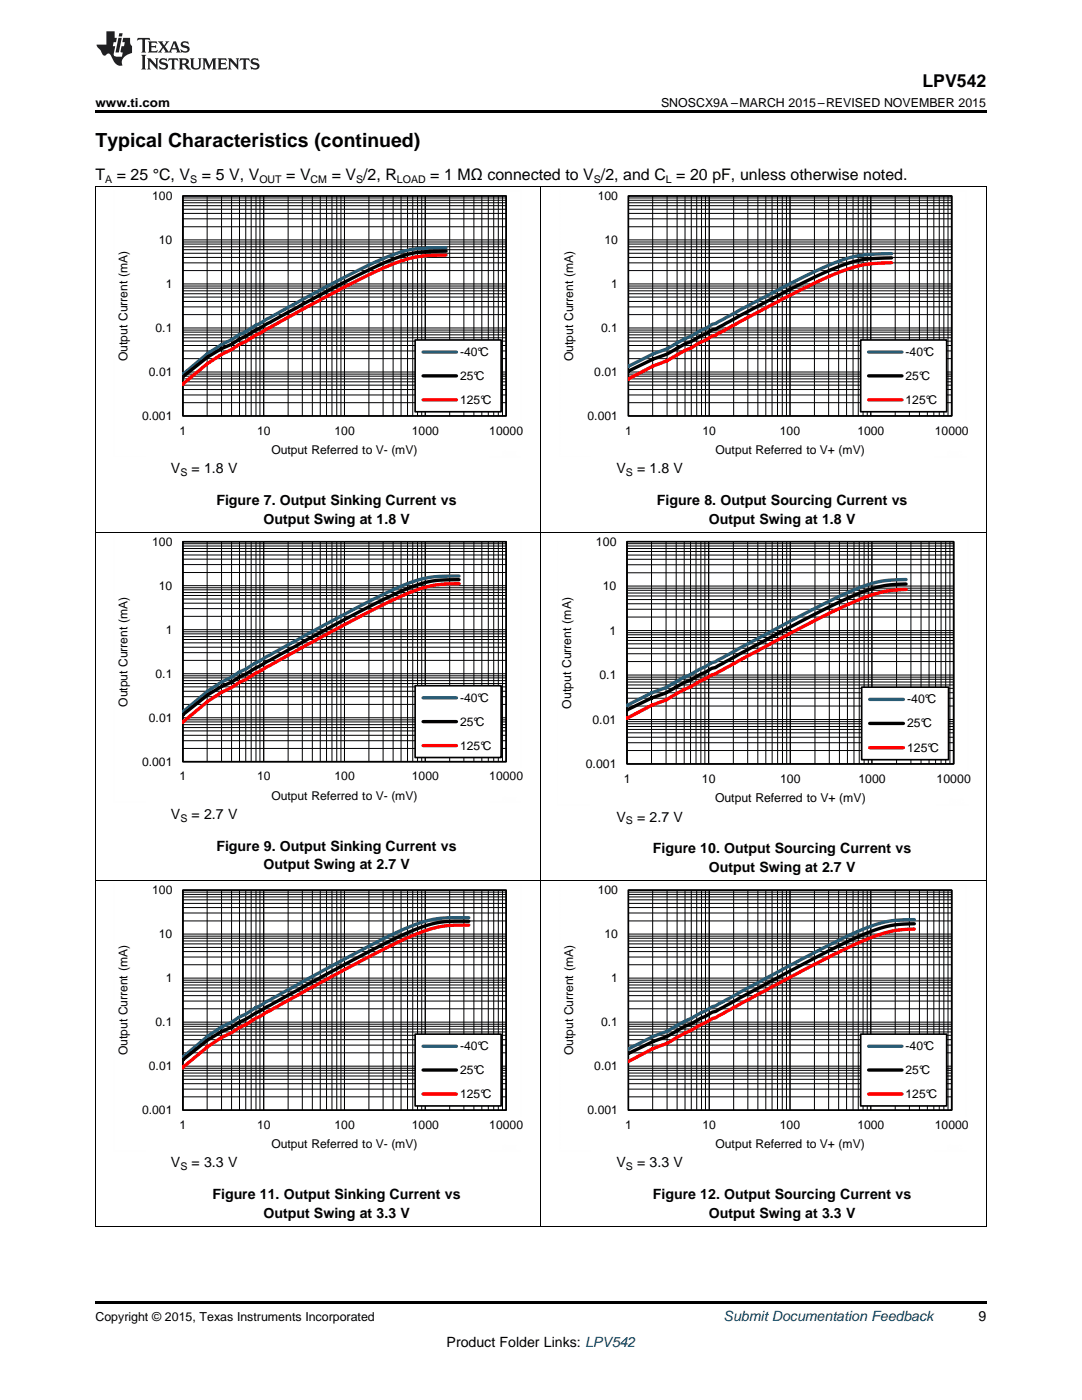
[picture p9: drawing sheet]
<svg xmlns="http://www.w3.org/2000/svg" width="216mm" height="279mm" viewBox="0 0 216 279" stroke-linecap="round" stroke-linejoin="round" font-family="sans-serif">
<path d="M19 244.8h.2zM196.7 244.8h.1zM19 259.7h177.8v.5h-177.8z" fill="#000"/>
<g fill="none" stroke="#000" stroke-width=".2">
<path d="M19.1 175.8v69M36.5 179.6h64.5M36.5 179h64.5M36.5 178.5h64.5M36.5 178h64.5M36.5 177.6h64.5v44h-64.5zM41.3 177.6v44M44.2 177.6v44M46.2 177.6v44M47.8 177.6v44M49 177.6v44M50.1 177.6v44"/>
<path d="M51.1 177.6v44M51.9 177.6v44M52.6 177.6v44M57.5 177.6v44M60.3 177.6v44M62.3 177.6v44M63.9 177.6v44M65.2 177.6v44M66.2 177.6v44M67.2 177.6v44M68 177.6v44M68.7 177.6v44"/>
<path d="M73.6 177.6v44M76.4 177.6v44M78.4 177.6v44M80 177.6v44M81.3 177.6v44M82.4 177.6v44M83.3 177.6v44M84.1 177.6v44M84.9 177.6v44M89.7 177.6v44M92.6 177.6v44M94.6 177.6v44"/>
<path d="M96.1 177.6v44M97.4 177.6v44M98.5 177.6v44M99.4 177.6v44M100.3 177.6v44M107.9 175.8v69M196.8 175.8v69M36.5 199.8h64.5M36.5 198.7h64.5M36.5 197.8h64.5M36.5 197.2h64.5M36.5 196.6h64.5"/>
<path d="M36.5 196h64.5M36.5 195.6h64.5M36.5 192.5h64.5M36.5 191h64.5M36.5 189.9h64.5M36.5 189.1h64.5M36.5 188.4h64.5M36.5 187.8h64.5M36.5 187.2h64.5M36.5 186.8h64.5M36.5 183.8h64.5M36.5 182.2h64.5"/>
<path d="M36.5 181.1h64.5M36.5 180.3h64.5M36.5 195.2h64.5M36.5 186.4h64.5M36.5 218.9h64.5M36.5 217.4h64.5M36.5 216.3h64.5M36.5 215.4h64.5M36.5 214.7h64.5M36.5 214.2h64.5M36.5 213.6h64.5M36.5 213.2h64.5"/>
<path d="M36.5 210.1h64.5M36.5 208.6h64.5M36.5 207.5h64.5M36.5 206.6h64.5M36.5 205.9h64.5M36.5 205.4h64.5M36.5 204.8h64.5M36.5 204.4h64.5M36.5 201.3h64.5M36.5 212.8h64.5M36.5 204h64.5M19 244.7h177.8"/>
</g>
<path d="M36.5 177.6h64.5v43.9h-64.5z" fill="none" stroke="#000" stroke-width=".33"/>
<path d="M93.5 183.2h-4.9l-3 .5-3.7 1.2-5 2.3-15.3 8.1-10.5 5.8-4.9 2.9-2 1-2.8 1.8-4.9 4.1v.2" fill="none" stroke="#295c75" stroke-width=".67"/>
<path d="M93.5 183.9h-4.3l-2.8 .4-3.4 1.2-4.6 2-16.8 8.9-13.8 7.6-1.6 1-2 .9-2.8 1.7-4.9 4" fill="none" stroke="#000" stroke-width=".67"/>
<path d="M93.5 184.6l-4.3 .1-3 .6-4.1 1.5-5.4 2.6-15.5 8.2-10.1 5.6-2.1 1.3-1.2 .6-1.6 1-2 1-2.8 1.8-4.9 4.2" fill="none" stroke="#f00" stroke-width=".67"/>
<path d="M82.8 206.4h17.2v14.3h-17.2z" fill-rule="evenodd" fill="#fff"/>
<path d="M125.4 177.6h64.5v43.9h-64.5zM82.8 206.4h17.2v14.3h-17.2z" fill="none" stroke="#000" stroke-width=".33"/>
<path d="M182.4 183.5l-3.2 .1-2.6 .4-2.8 .8-3.7 1.5-9.7 4.9-17.6 9.5-.6 .2-4.3 2.3-1.2 .6-3.6 2-2.8 1.1-4.9 2.5M84.4 208.8h6.7" fill="none" stroke="#295c75" stroke-width=".67"/>
<path d="M182.4 184.4l-3.2 .1-2.4 .4-2.8 .9-3.7 1.5-9.7 4.9-17.8 9.7-.6 .1-4.3 2.3-1.2 .5-3.6 2.1-2.8 1-4.9 2.3M84.4 213.5h6.7" fill="none" stroke="#000" stroke-width=".67"/>
<path d="M182.4 185.4l-3.2 .2-2.4 .5-3 1-3.9 1.7-9.5 4.8-17.6 9.5-.6 .2-4.3 2.3-1.2 .6-3.6 2-2.8 1.1-4.9 2.5M84.4 218.3h6.7" fill="none" stroke="#f00" stroke-width=".67"/>
<path d="M22.7 176.6v53.1M35.2 176.6h68.7M103.9 176.6v46.1M22.7 229.7h6.3M97.6 229.7h6.3" fill="none" stroke="#fefefe" stroke-width=".2" stroke-dasharray=".4 .1" stroke-linecap="butt"/>
<g fill="none" stroke="#000" stroke-width=".2">
<path d="M125.4 179.6h64.5M125.4 179h64.5M125.4 178.5h64.5M125.4 178h64.5M125.4 177.6h64.5v44h-64.5zM130.2 177.6v44M133.1 177.6v44M135.1 177.6v44M136.7 177.6v44M137.9 177.6v44M139 177.6v44M140 177.6v44"/>
<path d="M140.8 177.6v44M141.5 177.6v44M146.4 177.6v44M149.2 177.6v44M151.2 177.6v44M152.8 177.6v44M154.1 177.6v44M155.1 177.6v44M156.1 177.6v44M156.9 177.6v44M157.6 177.6v44M162.5 177.6v44"/>
<path d="M165.3 177.6v44M167.3 177.6v44M168.9 177.6v44M170.2 177.6v44M171.3 177.6v44M172.2 177.6v44M173 177.6v44M173.8 177.6v44M178.6 177.6v44M181.5 177.6v44M183.5 177.6v44M185 177.6v44"/>
<path d="M186.3 177.6v44M187.4 177.6v44M188.3 177.6v44M189.2 177.6v44M125.4 199.8h64.5M125.4 198.7h64.5M125.4 197.8h64.5M125.4 197.2h64.5M125.4 196.6h64.5M125.4 196h64.5M125.4 195.6h64.5M125.4 192.5h64.5"/>
<path d="M125.4 191h64.5M125.4 189.9h64.5M125.4 189.1h64.5M125.4 188.4h64.5M125.4 187.8h64.5M125.4 187.2h64.5M125.4 186.8h64.5M125.4 183.8h64.5M125.4 182.2h64.5M125.4 181.1h64.5M125.4 180.3h64.5M125.4 195.2h64.5"/>
<path d="M125.4 186.4h64.5M125.4 218.9h64.5M125.4 217.4h64.5M125.4 216.3h64.5M125.4 215.4h64.5M125.4 214.7h64.5M125.4 214.2h64.5M125.4 213.6h64.5M125.4 213.2h64.5M125.4 210.1h64.5M125.4 208.6h64.5M125.4 207.5h64.5"/>
<path d="M125.4 206.6h64.5M125.4 205.9h64.5M125.4 205.4h64.5M125.4 204.8h64.5M125.4 204.4h64.5M125.4 201.3h64.5M125.4 212.8h64.5M125.4 204h64.5"/>
</g>
<path d="M171.7 206.4h17.2v14.3h-17.2z" fill-rule="evenodd" fill="#fff"/>
<path d="M171.7 206.4h17.2v14.3h-17.2z" fill="none" stroke="#000" stroke-width=".33"/>
<path d="M180.8 115.7l-3.5 .1-2.4 .4-2.8 .9-3.5 1.4-8.1 4-17.8 9.6-.6 .1-4.3 2.4-1.3 .6-3.6 2-2.9 1.1-4.9 2.5M173.3 208.8h6.7" fill="none" stroke="#295c75" stroke-width=".67"/>
<path d="M180.8 116.6l-3.3 .1-2.2 .4-2.6 .8-3.3 1.4-8.9 4.4-17.8 9.5-.6 .2-4.3 2.3-2.3 1.1a19.4 19.4 0 0 1-5.5 2.5l-4.9 2.4M173.3 213.5h6.7" fill="none" stroke="#000" stroke-width=".67"/>
<path d="M180.8 117.6l-3.3 .3-2.4 .5-2.8 .9-4.2 1.8-11.5 5.9-13.9 7.5-.6 .2-4.3 2.4-1.3 .5-3.6 2.1-2.9 1.1-4.9 2.5M173.3 218.3h6.7" fill="none" stroke="#f00" stroke-width=".67"/>
<path d="M111.6 176.6v53.1M124.1 176.6h68.7M192.8 176.6v46.1M111.6 229.7h6.3M186.5 229.7h6.3" fill="none" stroke="#fefefe" stroke-width=".2" stroke-dasharray=".4 .1" stroke-linecap="butt"/>
<g fill="none" stroke="#000" stroke-width=".2">
<path d="M19.1 106.3v69.5M107.9 106.3v69.5M125.1 119.7h65.2M125.1 118.9h65.2M125.1 118.3h65.2M125.1 117.8h65.2M125.1 117.4h65.2M125.1 114.3h65.2M125.1 112.7h65.2M125.1 111.6h65.2M125.1 110.8h65.2M125.1 110.1h65.2"/>
<path d="M125.1 109.5h65.2M125.1 109h65.2M125.1 108.5h65.2M125.1 108.1h65.2v44.4h-65.2zM125.1 117h65.2M130 108.1v44.4M132.9 108.1v44.4M134.9 108.1v44.4M136.5 108.1v44.4M137.8 108.1v44.4M138.9 108.1v44.4M139.8 108.1v44.4"/>
<path d="M140.6 108.1v44.4M141.4 108.1v44.4M146.3 108.1v44.4M149.2 108.1v44.4M151.2 108.1v44.4M152.8 108.1v44.4M154.1 108.1v44.4M155.2 108.1v44.4M156.1 108.1v44.4M157 108.1v44.4M157.7 108.1v44.4M162.6 108.1v44.4"/>
<path d="M165.5 108.1v44.4M167.5 108.1v44.4M169.1 108.1v44.4M170.4 108.1v44.4M171.5 108.1v44.4M172.4 108.1v44.4M173.3 108.1v44.4M174 108.1v44.4M178.9 108.1v44.4M181.8 108.1v44.4M183.8 108.1v44.4M185.4 108.1v44.4"/>
<path d="M186.7 108.1v44.4M187.8 108.1v44.4M188.7 108.1v44.4M189.5 108.1v44.4M196.8 106.3v69.5M125.1 139.3h65.2M125.1 138.3h65.2M125.1 137.4h65.2M125.1 136.7h65.2M125.1 136.1h65.2M125.1 135.6h65.2M125.1 135.1h65.2"/>
<path d="M125.1 132h65.2M125.1 130.5h65.2M125.1 129.4h65.2M125.1 128.5h65.2M125.1 127.8h65.2M125.1 127.2h65.2M125.1 126.7h65.2M125.1 126.3h65.2M125.1 123.1h65.2M125.1 121.6h65.2M125.1 120.5h65.2M125.1 134.7h65.2"/>
<path d="M125.1 125.8h65.2M125.1 149.8h65.2M125.1 148.2h65.2M125.1 147.1h65.2M125.1 146.2h65.2M125.1 145.6h65.2M125.1 145h65.2M125.1 144.4h65.2M125.1 144h65.2M125.1 140.9h65.2M125.1 143.6h65.2M19 175.7h177.8"/>
</g>
<path d="M125.1 108.1h65.2v44.4h-65.2z" fill="none" stroke="#000" stroke-width=".34"/>
<path d="M171.9 137.1h17.4v14.5h-17.4z" fill-rule="evenodd" fill="#fff"/>
<path d="M171.9 137.1h17.4v14.5h-17.4z" fill="none" stroke="#000" stroke-width=".34"/>
<path d="M91.6 115l-4.5 .1-3.1 .5-3.4 1.2-5.4 2.5-13.6 7.1-10.5 5.8-4.9 3-2 .9-2.8 1.9-4.9 4.2M173.5 139.6h6.8" fill="none" stroke="#295c75" stroke-width=".67"/>
<path d="M91.6 115.7l-4.1 .1-2.8 .5-3.5 1.2-4.5 2.1-15.1 7.9-13.8 7.6-1.6 1-2 .9-2.8 1.7-4.9 4M173.5 144.4h6.8" fill="none" stroke="#000" stroke-width=".67"/>
<path d="M91.6 116.5l-4.1 .2-3 .6-4.1 1.6-5.6 2.6-13 6.9-10.7 5.9-4.9 2.9-2 1-2.8 1.8-4.9 4.2M173.5 149.2h6.8" fill="none" stroke="#f00" stroke-width=".67"/>
<path d="M111.2 107v53.7M123.8 107h69.4M193.2 107v46.7M111.2 160.7h6.4M186.9 160.7h6.3" fill="none" stroke="#fefefe" stroke-width=".2" stroke-dasharray=".4 .1" stroke-linecap="butt"/>
<g fill="none" stroke="#000" stroke-width=".2">
<path d="M36.5 119.5h64.5M36.5 118.8h64.5M36.5 118.3h64.5M36.5 117.7h64.5M36.5 117.3h64.5M36.5 114.3h64.5M36.5 112.7h64.5M36.5 111.6h64.5M36.5 110.8h64.5M36.5 110.1h64.5M36.5 109.5h64.5M36.5 109h64.5"/>
<path d="M36.5 108.5h64.5M36.5 108.1h64.5v43.9h-64.5zM36.5 116.9h64.5M41.3 108.1v43.9M44.2 108.1v43.9M46.2 108.1v43.9M47.8 108.1v43.9M49 108.1v43.9M50.1 108.1v43.9M51.1 108.1v43.9M51.9 108.1v43.9M52.6 108.1v43.9"/>
<path d="M57.5 108.1v43.9M60.3 108.1v43.9M62.3 108.1v43.9M63.9 108.1v43.9M65.2 108.1v43.9M66.2 108.1v43.9M67.2 108.1v43.9M68 108.1v43.9M68.7 108.1v43.9M73.6 108.1v43.9M76.4 108.1v43.9M78.4 108.1v43.9"/>
<path d="M80 108.1v43.9M81.3 108.1v43.9M82.4 108.1v43.9M83.3 108.1v43.9M84.1 108.1v43.9M84.9 108.1v43.9M89.7 108.1v43.9M92.6 108.1v43.9M94.6 108.1v43.9M96.1 108.1v43.9M97.4 108.1v43.9M98.5 108.1v43.9"/>
<path d="M99.4 108.1v43.9M100.3 108.1v43.9M36.5 139h64.5M36.5 138h64.5M36.5 137.1h64.5M36.5 136.4h64.5M36.5 135.8h64.5M36.5 135.3h64.5M36.5 134.9h64.5M36.5 131.8h64.5M36.5 130.3h64.5M36.5 129.2h64.5"/>
<path d="M36.5 128.3h64.5M36.5 127.6h64.5M36.5 127h64.5M36.5 126.5h64.5M36.5 126.1h64.5M36.5 123h64.5M36.5 121.5h64.5M36.5 120.4h64.5M36.5 134.5h64.5M36.5 125.7h64.5M36.5 149.4h64.5M36.5 147.8h64.5"/>
<path d="M36.5 146.7h64.5M36.5 145.9h64.5M36.5 145.2h64.5M36.5 144.6h64.5M36.5 144.1h64.5M36.5 143.7h64.5M36.5 140.6h64.5M36.5 143.2h64.5"/>
</g>
<path d="M36.5 108.1h64.5v43.9h-64.5z" fill="none" stroke="#000" stroke-width=".33"/>
<path d="M82.8 136.9h17.2v14.3h-17.2z" fill-rule="evenodd" fill="#fff"/>
<path d="M36.5 39.1h64.5v43.9h-64.5zM82.8 136.9h17.2v14.3h-17.2z" fill="none" stroke="#000" stroke-width=".33"/>
<path d="M89 49.4l-5 .2-2.8 .4-3.2 1-4.5 2-11.9 6.1-10.5 5.8-4.9 2.9-2 1-2.8 1.8-4.9 4.1M84.4 139.3h6.7" fill="none" stroke="#295c75" stroke-width=".67"/>
<path d="M89 50.1l-4.7 .2-2.9 .4-3.4 1.2-4.3 1.9-12.1 6.3-13.8 7.6-1.6 1-2 .9-2.8 1.7-4.9 4M84.4 144h6.7" fill="none" stroke="#000" stroke-width=".67"/>
<path d="M89 50.9l-4.5 .2-2.8 .5-3.5 1.2-5 2.2-12 6.3-10.1 5.6-4.9 2.9-2 .9-2.8 1.9-4.9 4.1M84.4 148.8h6.7" fill="none" stroke="#f00" stroke-width=".67"/>
<path d="M22.7 107v53.2M35.2 107h68.7M103.9 107v46.2M22.7 160.1h6.3M97.6 160.1h6.3" fill="none" stroke="#fefefe" stroke-width=".2" stroke-dasharray=".4 .1" stroke-linecap="butt"/>
<g fill="none" stroke="#000" stroke-width=".2">
<path d="M19.1 37.2v69.1M36.5 40h64.5M36.5 39.5h64.5M36.5 39.1h64.5v43.9h-64.5zM41.3 39.1v43.9M44.2 39.1v43.9M46.2 39.1v43.9M47.8 39.1v43.9M49 39.1v43.9M50.1 39.1v43.9M51.1 39.1v43.9M51.9 39.1v43.9"/>
<path d="M52.6 39.1v43.9M57.5 39.1v43.9M60.3 39.1v43.9M62.3 39.1v43.9M63.9 39.1v43.9M65.2 39.1v43.9M66.2 39.1v43.9M67.2 39.1v43.9M68 39.1v43.9M68.7 39.1v43.9M73.6 39.1v43.9M76.4 39.1v43.9"/>
<path d="M78.4 39.1v43.9M80 39.1v43.9M81.3 39.1v43.9M82.4 39.1v43.9M83.3 39.1v43.9M84.1 39.1v43.9M84.9 39.1v43.9M89.7 39.1v43.9M92.6 39.1v43.9M94.6 39.1v43.9M96.1 39.1v43.9M97.4 39.1v43.9"/>
<path d="M98.5 39.1v43.9M99.4 39.1v43.9M100.3 39.1v43.9M107.9 37.2v69.1M196.8 37.2v69.1M36.5 59.3h64.5M36.5 58.6h64.5M36.5 58h64.5M36.5 57.5h64.5M36.5 57.1h64.5M36.5 54h64.5M36.5 52.5h64.5"/>
<path d="M36.5 51.4h64.5M36.5 50.5h64.5M36.5 49.8h64.5M36.5 49.3h64.5M36.5 48.7h64.5M36.5 48.3h64.5M36.5 45.3h64.5M36.5 43.7h64.5M36.5 42.6h64.5M36.5 41.8h64.5M36.5 41h64.5M36.5 40.5h64.5"/>
<path d="M36.5 56.7h64.5M36.5 47.9h64.5M36.5 78.8h64.5M36.5 77.7h64.5M36.5 76.9h64.5M36.5 76.2h64.5M36.5 75.6h64.5M36.5 75.1h64.5M36.5 74.7h64.5M36.5 71.6h64.5M36.5 70h64.5M36.5 69h64.5"/>
<path d="M36.5 68.1h64.5M36.5 67.4h64.5M36.5 66.8h64.5M36.5 66.3h64.5M36.5 65.9h64.5M36.5 62.8h64.5M36.5 61.2h64.5M36.5 60.2h64.5M36.5 74.2h64.5M36.5 65.5h64.5M36.5 80.4h64.5M19 106.2h177.8"/>
</g>
<path d="M82.8 67.8h17.2v14.4h-17.2z" fill-rule="evenodd" fill="#fff"/>
<path d="M125.4 39.1h64.5v43.9h-64.5zM82.8 67.8h17.2v14.4h-17.2z" fill="none" stroke="#000" stroke-width=".33"/>
<path d="M177.9 50.6l-4.3 .2-2.4 .2-2.6 .7-3.2 1.2-4.8 2.2-5.4 2.8-12.4 6.7-.6 .1-4.3 2.4-1.2 .5-3.6 2-2.8 1.1-4.9 2.4M84.4 70.3h6.7" fill="none" stroke="#295c75" stroke-width=".67"/>
<path d="M177.9 51.5l-3.9 .1-2.4 .3-2.6 .7-3.4 1.3-8.9 4.3-13.9 7.5-.6 .1-4.3 2.3-1.2 .5-3.6 2.1-2.8 1-4.9 2.4M84.4 75h6.7" fill="none" stroke="#000" stroke-width=".67"/>
<path d="M177.9 52.4l-3.7 .2-2.3 .3-2.6 .8-3.7 1.4-10.4 5.1-12.4 6.7-.6 .1-4.3 2.4-1.2 .5-3.6 2.1-2.8 1.1-4.9 2.5M84.4 79.8h6.7" fill="none" stroke="#f00" stroke-width=".67"/>
<path d="M22.7 38v53.2M35.2 38h68.7M103.9 38v46.2M22.7 91.1h6.3M97.6 91.1h6.3" fill="none" stroke="#fefefe" stroke-width=".2" stroke-dasharray=".4 .1" stroke-linecap="butt"/>
<g fill="none" stroke="#000" stroke-width=".2">
<path d="M125.4 40h64.5M125.4 39.5h64.5M125.4 39.1h64.5v43.9h-64.5zM130.2 39.1v43.9M133.1 39.1v43.9M135.1 39.1v43.9M136.7 39.1v43.9M137.9 39.1v43.9M139 39.1v43.9M140 39.1v43.9M140.8 39.1v43.9M141.5 39.1v43.9"/>
<path d="M146.4 39.1v43.9M149.2 39.1v43.9M151.2 39.1v43.9M152.8 39.1v43.9M154.1 39.1v43.9M155.1 39.1v43.9M156.1 39.1v43.9M156.9 39.1v43.9M157.6 39.1v43.9M162.5 39.1v43.9M165.3 39.1v43.9M167.3 39.1v43.9"/>
<path d="M168.9 39.1v43.9M170.2 39.1v43.9M171.3 39.1v43.9M172.2 39.1v43.9M173 39.1v43.9M173.8 39.1v43.9M178.6 39.1v43.9M181.5 39.1v43.9M183.5 39.1v43.9M185 39.1v43.9M186.3 39.1v43.9M187.4 39.1v43.9"/>
<path d="M188.3 39.1v43.9M189.2 39.1v43.9M125.4 59.3h64.5M125.4 58.6h64.5M125.4 58h64.5M125.4 57.5h64.5M125.4 57.1h64.5M125.4 54h64.5M125.4 52.5h64.5M125.4 51.4h64.5M125.4 50.5h64.5M125.4 49.8h64.5"/>
<path d="M125.4 49.3h64.5M125.4 48.7h64.5M125.4 48.3h64.5M125.4 45.3h64.5M125.4 43.7h64.5M125.4 42.6h64.5M125.4 41.8h64.5M125.4 41h64.5M125.4 40.5h64.5M125.4 56.7h64.5M125.4 47.9h64.5M125.4 78.8h64.5"/>
<path d="M125.4 77.7h64.5M125.4 76.9h64.5M125.4 76.2h64.5M125.4 75.6h64.5M125.4 75.1h64.5M125.4 74.7h64.5M125.4 71.6h64.5M125.4 70h64.5M125.4 69h64.5M125.4 68.1h64.5M125.4 67.4h64.5M125.4 66.8h64.5"/>
<path d="M125.4 66.3h64.5M125.4 65.9h64.5M125.4 62.8h64.5M125.4 61.2h64.5M125.4 60.2h64.5M125.4 74.2h64.5M125.4 65.5h64.5M125.4 80.4h64.5"/>
</g>
<path d="M171.7 67.8h17.2v14.4h-17.2z" fill-rule="evenodd" fill="#fff"/>
<path d="M171.7 67.8h17.2v14.4h-17.2z" fill="none" stroke="#000" stroke-width=".33"/>
<path d="M173.3 70.3h6.7" fill="none" stroke="#295c75" stroke-width=".67"/>
<path d="M173.3 75h6.7" fill="none" stroke="#000" stroke-width=".67"/>
<path d="M173.3 79.8h6.7" fill="none" stroke="#f00" stroke-width=".67"/>
<path d="M111.6 38v53.2M124.1 38h68.7M192.8 38v46.2M111.6 91.1h6.3M186.5 91.1h6.3" fill="none" stroke="#fefefe" stroke-width=".2" stroke-dasharray=".4 .1" stroke-linecap="butt"/>
<path d="M19 37.2h177.8" fill="none" stroke="#000" stroke-width=".2"/>
<path d="M19 22h177.8v.5h-177.8z" fill="#000"/>
<g fill="#231f20">
<path d="M27.5 7.6l-.1 .5 .4-.2h.6v.1v2.1l-.2 .4h1l-.3-.4v-2.1l.1-.1h.5l.5 .2-.2-.5zM29.5 8.3l.2 .3v1.5l-.2 .4h1.8l.2-.6a1.04 1.04 0 0 1-1.3 .2v-.7h.6l.3 .2v-.6l-.3 .2h-.6v-.6l.8-.1 .4 .3-.2-.5zM31.5 8.3l.9 1.1-.9 1.1h.8l-.2-.2 .5-.7 .4 .7-.2 .2h1.5l-.1-.2 .1-.4h.9l.1 .4-.2 .2h1l-.3-.3-.7-1.9h-.5l-.9 2-.8-1 .9-1h-.8l.1 .3-.3 .5-.4-.6 .2-.2zM34.7 8.6l.4 1h-.7zM36.3 8.4a.63 .63 0 0 0-.2 .7 .63 .63 0 0 0 .6 .4l.6 .2 .1 .2a.75 .75 0 0 1-.7 .4 .75 .75 0 0 1-.6-.5l.1 .7 .1-.1a1.11 1.11 0 0 0 1.5-.6 1.13 1.13 0 0 0-1.2-.8l-.1-.4a1.04 1.04 0 0 1 1.2 .2l-.2-.5-.1 .1-.5-.2zM28.2 10.9l.2 .4v2.2l-.2 .4h1l-.3-.4v-2.2l.3-.4zM29.3 11.6l.3 .4v1.5l-.3 .4h.8l-.2-.4v-1.3l1.5 1.7v-1.9l.2-.4h-.7l.2 .4v.9l-1.1-1.3zM32 11.8a.62 .62 0 0 0-.2 .7 .62 .62 0 0 0 .6 .4l.6 .1 .1 .3a.76 .76 0 0 1-.7 .3 .76 .76 0 0 1-.6-.4l.1 .7 .1-.1a1.11 1.11 0 0 0 1.5-.6 1.13 1.13 0 0 0-1.2-.8l-.1-.4a1.04 1.04 0 0 1 1.2 .2l-.2-.6-.1 .1-.5-.1zM33.7 11.6l-.2 .6a.61 .61 0 0 1 .8-.3v1.6l-.2 .4h.9l-.2-.4v-1.6a.63 .63 0 0 1 .8 .3l-.2-.6zM35.6 11.6l.3 .4v1.5l-.3 .4h1l-.2-.2v-.8l.5 .2a.76 .76 0 0 0 1.2 .7l-1-1a.58 .58 0 0 0 .6-.5 .58 .58 0 0 0-.5-.6zM36.4 11.9h.1a.45 .45 0 0 1 .5 .1 .45 .45 0 0 1 .1 .5l-.7 .2zM37.9 11.6l.2 .2a2.17 2.17 0 0 0 .3 1.9 .99 .99 0 0 0 1.6-.6v-1.1l.2-.4h-.7l.2 .2a1.92 1.92 0 0 1-.2 1.8 .6 .6 0 0 1-.9-.5v-1.1l.2-.4zM40.4 11.6l.2 .4v1.5l-.2 .4h.7l-.2-.4v-1.4l.8 1.8 .8-1.8v1.4l-.2 .4h.9l-.2-.4v-1.5l.2-.4h-.8l-.6 1.5-.6-1.5zM43.4 11.6l.2 .4v1.5l-.2 .4h1.8l.2-.6a1.04 1.04 0 0 1-1.3 .1v-.6h.5l.4 .2v-.6l-.4 .2h-.5v-.7h.8l.3 .3-.1-.6zM45.5 11.6l.2 .4v1.5l-.2 .4h.7l-.2-.4v-1.3l1.5 1.7v-1.9l.2-.4h-.7l.2 .4v.9l-1.1-1.3zM47.9 11.6l-.1 .6a.61 .61 0 0 1 .8-.3v1.6l-.3 .4h1l-.3-.4 .1-1.6a.63 .63 0 0 1 .7 .3l-.1-.6zM50.2 11.8a.62 .62 0 0 0-.2 .7 .62 .62 0 0 0 .6 .4l.6 .1 .2 .3a.76 .76 0 0 1-.8 .3 .76 .76 0 0 1-.6-.4l.1 .7 .2-.1a1.11 1.11 0 0 0 1.5-.6 1.13 1.13 0 0 0-1.3-.8l-.1-.4a1.04 1.04 0 0 1 1.2 .2l-.1-.6-.2 .1-.5-.1z"/>
<path d="M21.2 6.3v2.6h-1.9l.1 .4 .7 .9a.91 .91 0 0 0 1 .8 .56 .56 0 0 1 .5-.3 .56 .56 0 0 1 .5 .3l.4 .8a1.53 1.53 0 0 0 1.9 1.2 1.54 1.54 0 0 1 1-2.1l.9-.3v-1.4a1.52 1.52 0 0 1-.3-1.6h-1.4l-.2 .8h.5l-.2 .8h-.4l-.2 1v.2l.4 .1-.2 .8a1.93 1.93 0 0 1-1.6-.3l.3-1.8h-.5l.2-.8h.4l.2-.8h-.4v-1.3zM23.6 7.6l-.6 2.9h.7l.6-2.9zM23.8 6.6l-.1 .7h.6l.2-.7z"/>
</g>
<text font-size="3.9" x="19" y="29.3">Typical Characteristics (continued)</text>
<text font-size="3.5" x="184.1" y="17.3">LPV542</text>
<g font-size="3.2">
<text x="19" y="36">T</text>
<text x="23.3" y="36">= 25 °C, V</text>
<text x="40.3" y="36">= 5 V, V</text>
<text x="57.1" y="36">= V</text>
<text x="66.2" y="36">= V /2, R</text>
<text x="85.9" y="36">= 1 MΩ connected to V /2, and C = 20 pF, unless otherwise noted.</text>
</g>
<g font-size="2.8">
<text x="34.1" y="94.4">V</text>
<text x="38.2" y="94.4">= 1.8 V</text>
<text x="123" y="94.4">V</text>
<text x="127.1" y="94.4">= 1.8 V</text>
<text x="43.2" y="100.8">Figure 7. Output Sinking Current vs</text>
<text x="131.1" y="100.8">Figure 8. Output Sourcing Current vs</text>
<text x="52.6" y="104.5">Output Swing at 1.8 V</text>
<text x="141.5" y="104.5">Output Swing at 1.8 V</text>
<text x="34.1" y="163.4">V</text>
<text x="38.2" y="163.4">= 2.7 V</text>
<text x="123" y="164">V</text>
<text x="127.1" y="164">= 2.7 V</text>
<text x="43.2" y="169.8">Figure 9. Output Sinking Current vs</text>
<text x="52.6" y="173.5">Output Swing at 2.7 V</text>
<text x="130.3" y="170.3">Figure 10. Output Sourcing Current vs</text>
<text x="141.5" y="174">Output Swing at 2.7 V</text>
<text x="34.1" y="233">V</text>
<text x="38.2" y="233">= 3.3 V</text>
<text x="123" y="233">V</text>
<text x="127.1" y="233">= 3.3 V</text>
<text x="42.4" y="239.3">Figure 11. Output Sinking Current vs</text>
<text x="130.3" y="239.3">Figure 12. Output Sourcing Current vs</text>
<text x="52.6" y="243">Output Swing at 3.3 V</text>
<text x="141.5" y="243">Output Swing at 3.3 V</text>
<text x="195.3" y="263.6">9</text>
<text x="89.1" y="268.9">Product Folder Links: LPV542</text>
</g>
<text font-size="2.8" fill="#0000c8" x="144.4" y="263.6">Submit Documentation Feedback</text>
<g font-size="2.5">
<text x="19" y="21.4">www.ti.com</text>
<text x="131.9" y="21.4">SNOSCX9A –MARCH 2015–REVISED NOVEMBER 2015</text>
<text x="19" y="263.6">Copyright © 2015, Texas Instruments Incorporated</text>
</g>
<g font-size="2.4">
<text x="30.4" y="39.9">100</text>
<text x="119.3" y="39.9">100</text>
<text x="31.7" y="48.7">10</text>
<text x="120.6" y="48.7">10</text>
<text x="33.1" y="57.5">1</text>
<text x="122" y="57.5">1</text>
<text x="31" y="66.2">0.1</text>
<text x="91.8" y="71">-40°C</text>
<text x="119.9" y="66.2">0.1</text>
<text x="180.7" y="71">-40°C</text>
<text x="25.4" y="72.1" transform="rotate(-90 25.4 72.1)">Output Current (mA)</text>
<text x="29.7" y="75">0.01</text>
<text x="91.8" y="75.8">25°C</text>
<text x="114.3" y="72.1" transform="rotate(-90 114.3 72.1)">Output Current (mA)</text>
<text x="118.6" y="75">0.01</text>
<text x="180.7" y="75.8">25°C</text>
<text x="28.3" y="83.8">0.001</text>
<text x="91.8" y="80.6">125°C</text>
<text x="117.2" y="83.8">0.001</text>
<text x="180.7" y="80.6">125°C</text>
<text x="35.8" y="86.7">1</text>
<text x="51.3" y="86.7">10</text>
<text x="66.7" y="86.7">100</text>
<text x="82.2" y="86.7">1000</text>
<text x="97.6" y="86.7">10000</text>
<text x="124.7" y="86.7">1</text>
<text x="140.2" y="86.7">10</text>
<text x="155.6" y="86.7">100</text>
<text x="171.1" y="86.7">1000</text>
<text x="186.5" y="86.7">10000</text>
<text x="54.2" y="90.6">Output Referred to V- (mV)</text>
<text x="142.8" y="90.6">Output Referred to V+ (mV)</text>
<text x="30.4" y="108.9">100</text>
<text x="118.9" y="108.9">100</text>
<text x="31.7" y="117.7">10</text>
<text x="120.3" y="117.8">10</text>
<text x="33.1" y="126.5">1</text>
<text x="121.6" y="126.6">1</text>
<text x="31" y="135.2">0.1</text>
<text x="119.6" y="135.5">0.1</text>
<text x="25.4" y="141.1" transform="rotate(-90 25.4 141.1)">Output Current (mA)</text>
<text x="91.8" y="140">-40°C</text>
<text x="113.9" y="141.4" transform="rotate(-90 113.9 141.4)">Output Current (mA)</text>
<text x="181" y="140.4">-40°C</text>
<text x="29.7" y="144">0.01</text>
<text x="91.8" y="144.8">25°C</text>
<text x="91.8" y="149.6">125°C</text>
<text x="118.2" y="144.4">0.01</text>
<text x="181" y="145.2">25°C</text>
<text x="28.3" y="152.8">0.001</text>
<text x="35.8" y="155.7">1</text>
<text x="51.3" y="155.7">10</text>
<text x="66.7" y="155.7">100</text>
<text x="82.2" y="155.7">1000</text>
<text x="97.6" y="155.7">10000</text>
<text x="116.9" y="153.3">0.001</text>
<text x="181" y="150">125°C</text>
<text x="54.2" y="159.6">Output Referred to V- (mV)</text>
<text x="124.5" y="156.2">1</text>
<text x="140.1" y="156.2">10</text>
<text x="142.7" y="160.1">Output Referred to V+ (mV)</text>
<text x="155.7" y="156.2">100</text>
<text x="171.3" y="156.2">1000</text>
<text x="186.9" y="156.2">10000</text>
<text x="30.4" y="178.4">100</text>
<text x="119.3" y="178.4">100</text>
<text x="31.7" y="187.2">10</text>
<text x="120.6" y="187.2">10</text>
<text x="33.1" y="196">1</text>
<text x="122" y="196">1</text>
<text x="31" y="204.8">0.1</text>
<text x="91.8" y="209.6">-40°C</text>
<text x="119.9" y="204.8">0.1</text>
<text x="180.7" y="209.6">-40°C</text>
<text x="25.4" y="210.6" transform="rotate(-90 25.4 210.6)">Output Current (mA)</text>
<text x="29.7" y="213.6">0.01</text>
<text x="91.8" y="214.3">25°C</text>
<text x="114.3" y="210.6" transform="rotate(-90 114.3 210.6)">Output Current (mA)</text>
<text x="118.6" y="213.6">0.01</text>
<text x="180.7" y="214.3">25°C</text>
<text x="91.8" y="219.1">125°C</text>
<text x="180.7" y="219.1">125°C</text>
<text x="28.3" y="222.4">0.001</text>
<text x="35.8" y="225.3">1</text>
<text x="51.3" y="225.3">10</text>
<text x="66.7" y="225.3">100</text>
<text x="82.2" y="225.3">1000</text>
<text x="97.6" y="225.3">10000</text>
<text x="117.2" y="222.4">0.001</text>
<text x="124.7" y="225.3">1</text>
<text x="140.2" y="225.3">10</text>
<text x="155.6" y="225.3">100</text>
<text x="171.1" y="225.3">1000</text>
<text x="186.5" y="225.3">10000</text>
<text x="54.2" y="229.1">Output Referred to V- (mV)</text>
<text x="142.8" y="229.1">Output Referred to V+ (mV)</text>
</g>
<g font-size="2.1">
<text x="21" y="36.6">A</text>
<text x="38" y="36.6">S</text>
<text x="51.8" y="36.6">OUT</text>
<text x="62" y="36.6">CM</text>
<text x="71" y="36.6">S</text>
<text x="79.2" y="36.6">LOAD</text>
<text x="118.5" y="36.6">S</text>
<text x="132.9" y="36.6">L</text>
<text x="36" y="95">S</text>
<text x="124.9" y="95">S</text>
<text x="36" y="164">S</text>
<text x="124.9" y="164.5">S</text>
<text x="36" y="233.5">S</text>
<text x="124.9" y="233.5">S</text>
</g>
</svg>
